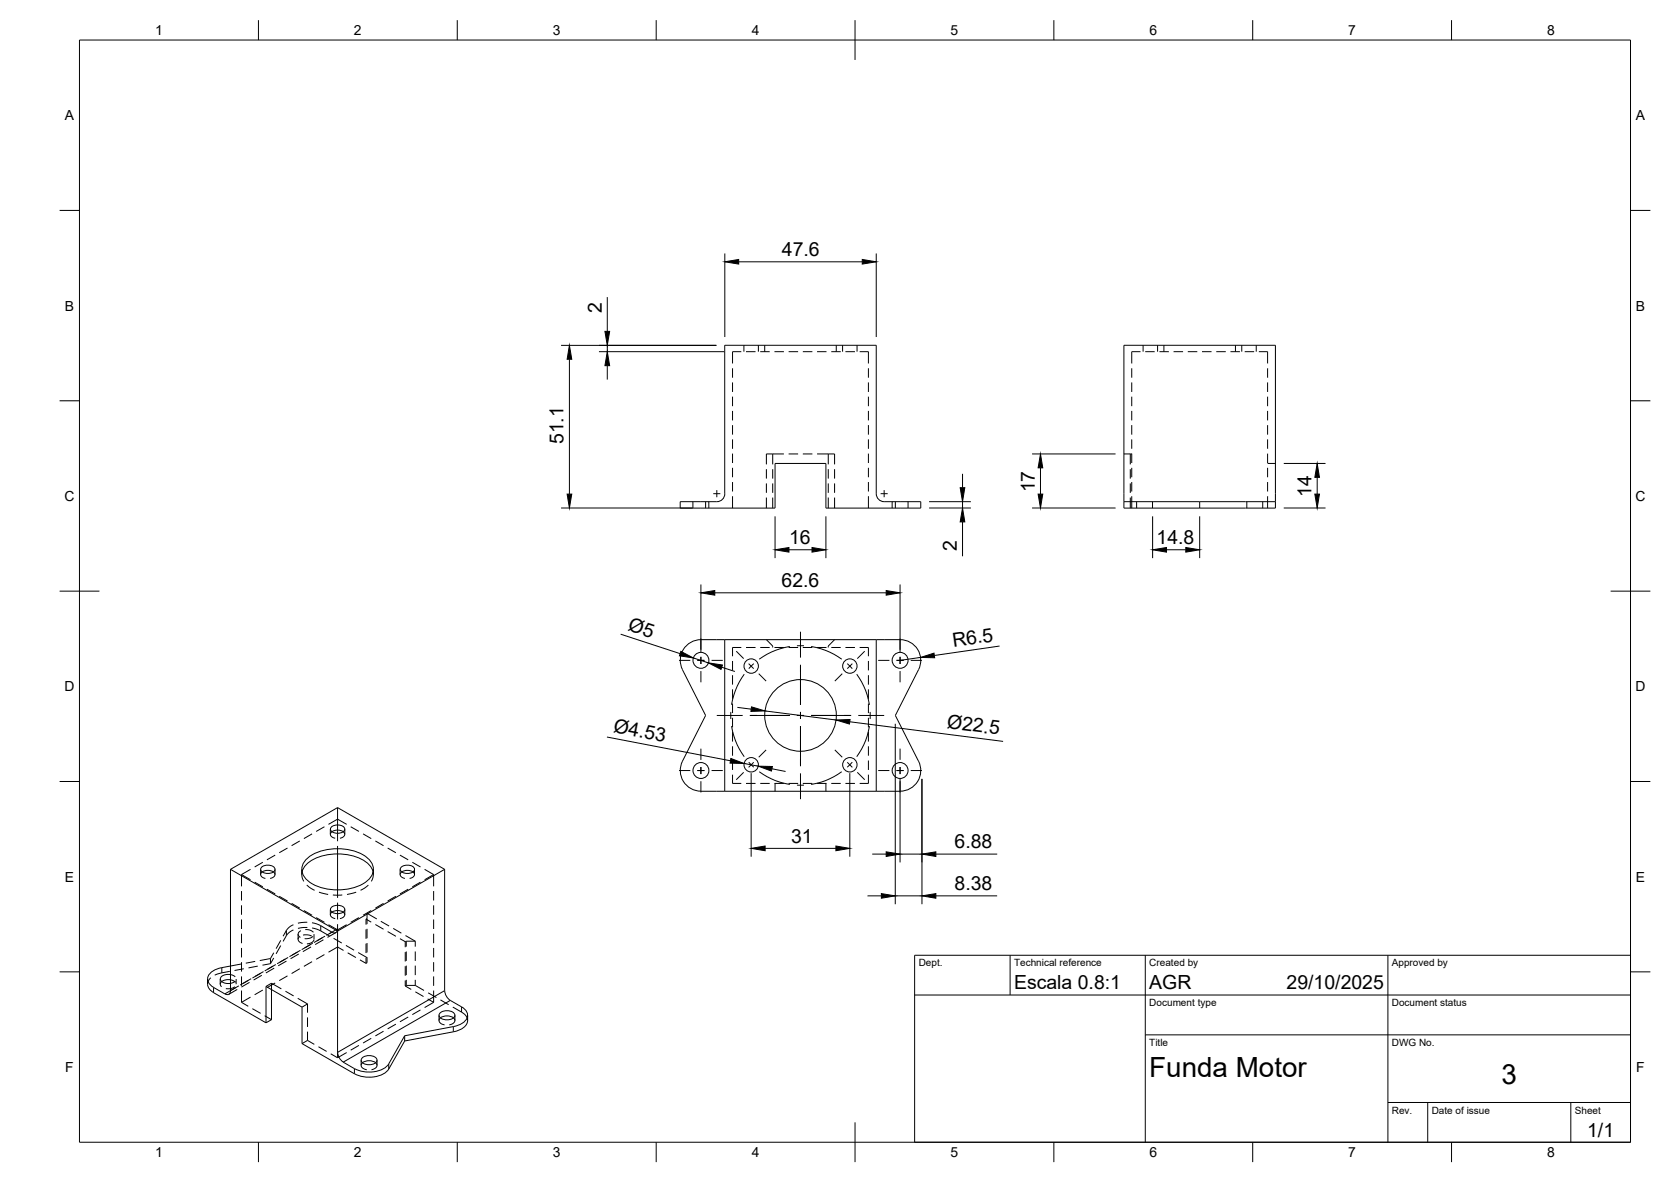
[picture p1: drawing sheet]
<svg xmlns="http://www.w3.org/2000/svg" width="420mm" height="297mm" viewBox="0 0 420 297" stroke-linecap="round" stroke-linejoin="round" font-family="sans-serif">
<!-- layer: Visible -->
<g fill="none" stroke="#000" stroke-width=".25">
<path d="M182.2 86.8h38.1v37.3a2 2 0 0 0 2 2h9.2v1.6h-23.8v-11.2h-12.8v11.2h-23.9v-1.6h9.2a2 2 0 0 0 2-2zM282.6 126.1v-39.3h38.1v39.3M282.6 126.1v1.6h38.1v-1.6M282.6 126.1h38.1M301.6 126.1v1.6M182.2 160.7h-6a5.2 5.2 0 0 0-4.6 7.6l5.8 11.5-5.8 11.5a5.2 5.2 0 0 0 4.6 7.5h6M182.2 160.7v38.1M182.2 160.7h38.1M220.3 160.7h6a5.2 5.2 0 0 1 4.7 7.6l-5.9 11.5 5.8 11.5a5.2 5.2 0 0 1-4.6 7.5h-6M220.3 160.7v38.1M182.2 198.8h38.1M58 218.5v30.4a.86 .86 0 0 1-.5 1 .86 .86 0 0 1-1-.1"/>
<path d="M58 218.5l26.9-15.5 26.9 15.5M58 218.5l26.9 15.5M65.7 218a2.38 2.38 0 0 1 3.4 .3 1.62 1.62 0 0 1-2.2 1.2 1.04 1.04 0 0 1-1.1-.4 1.04 1.04 0 0 1-.1-1.1zM65.9 219.1a2.74 2.74 0 0 1 2.9 0M76 219.1a6.7 6.7 0 0 1 5.4-4.1 13.1 13.1 0 0 1 11.3 2.2l.9 1.2 .2 .7M77 216a12.6 12.6 0 0 1 11.3-2.3 7.6 7.6 0 0 1 5.4 3.7 3.9 3.9 0 0 1-2.4 4.7 13.8 13.8 0 0 1-13.7-.6 3.5 3.5 0 0 1-.6-5.5zM83.3 207.9a2.38 2.38 0 0 1 3.4 .3 1.62 1.62 0 0 1-2.3 1.2 1.04 1.04 0 0 1-1-.4 1.04 1.04 0 0 1-.1-1.1zM83.5 209a2.74 2.74 0 0 1 2.8 0M84.9 208.6v.8M84.9 214.6v9.1M100.8 218a2.38 2.38 0 0 1 3.4 .3 1.62 1.62 0 0 1-2.2 1.2 1.04 1.04 0 0 1-1.1-.4 1.04 1.04 0 0 1-.1-1.1zM101 219.1a2.74 2.74 0 0 1 2.8 0"/>
<path d="M111.8 218.5l.1 30.9 .3 .9 .7 .8 3.2 1.9a2.25 2.25 0 0 1 1.5 2.2 2.25 2.25 0 0 1-1.7 2.1l-1.9 .7-12.3 2.3M111.8 218.5l-26.9 15.5M83.3 228.1a2.38 2.38 0 0 1 3.4 .3 1.62 1.62 0 0 1-2.3 1.2 1.04 1.04 0 0 1-1-.4 1.04 1.04 0 0 1-.1-1.1zM83.5 229.2a2.74 2.74 0 0 1 2.8 0M84.9 228.8v.8M84.9 234v30.5M52.2 246a2.94 2.94 0 0 0 1.5 3.4M53.7 248.1l2.8 1.7M53.7 249.5l13.2 7.5M58 242.8a8.1 8.1 0 0 0-5.1 1.7 2.15 2.15 0 0 0 .8 3.6M58 244.9a1.89 1.89 0 0 0-2.6 1.3 2.13 2.13 0 0 0 2.6 .9M58 246.2h-1l-1.3 .5"/>
<path d="M66.9 257v-9.1l9 5.2v9.2l13.2 7.5a7.6 7.6 0 0 0 8.4-.7l4.2-7.5M68.3 248.7v7.6l-1.4 .7M110.6 254.6a2.63 2.63 0 0 1 3.8 .4 1.63 1.63 0 0 1-2 1.3 1.63 1.63 0 0 1-2-1.3zM110.7 255.8a2.97 2.97 0 0 1 3.3 0M117.6 255.2a3.2 3.2 0 0 1-2.7 3.9l-13.2 2.5M91 265.9a2.63 2.63 0 0 1 3.8 .3 1.63 1.63 0 0 1-2 1.4 1.63 1.63 0 0 1-2-1.4zM91.2 267.1a2.97 2.97 0 0 1 3.3 0M101.7 260.3l-4 7a6.9 6.9 0 0 1-7.3 1.8l-1.3-.6-3.2-1.9-.8-1.2-.2-1M101.7 260.3v1.3"/>
<circle cx="176.2" cy="165.9" r="2"/>
<circle cx="188.9" cy="167.4" r="1.81"/>
<circle cx="201.3" cy="179.8" r="9"/>
<circle cx="213.7" cy="167.4" r="1.81"/>
<circle cx="226.3" cy="165.9" r="2"/>
<circle cx="176.2" cy="193.6" r="2"/>
<circle cx="188.9" cy="192.2" r="1.81"/>
<circle cx="213.7" cy="192.2" r="1.81"/>
<circle cx="226.3" cy="193.6" r="2"/>
</g>
<!-- layer: Hidden -->
<g fill="none" stroke="#000" stroke-width=".25">
<path d="M184.2 92.5v2.4M184.2 96.1v2.4M184.2 99.7v2.4M186.4 88.4h-2.2v2.9M187 86.8v1.6M187.6 88.4h2.4M190.7 86.8v1.6M191.2 88.4h2.3M192.3 86.8v1.6M194.7 88.4h2.4M198.3 88.4h2.4M201.9 88.4h2.4"/>
<path d="M205.4 88.4h2.4M209 88.4h2.4M210.3 86.8v1.6M211.9 86.8v1.6M212.6 88.4h2.4M215.5 86.8v1.6M216.2 88.4h2.2v2.9M218.4 92.5v2.4M218.4 96.1v2.4M218.4 99.7v2.4M284.6 92.5v2.4M284.6 96.1v2.4"/>
<path d="M284.6 99.7v2.4M286.8 88.4h-2.2v2.9M287.4 86.8v1.6M288 88.4h2.3M291.1 86.8v1.6M291.5 88.4h2.4M292.7 86.8v1.6M295.1 88.4h2.4M298.7 88.4h2.4M302.2 88.4h2.4M305.8 88.4h2.4M309.4 88.4h2.4"/>
<path d="M310.6 86.8v1.6M312.2 86.8v1.6M313 88.4h2.3M315.9 86.8v1.6M316.5 88.4h2.2v2.9M318.7 92.5v2.4M318.7 96.1v2.4M318.7 99.7v2.4M184.2 103.3v2.3M184.2 106.8v2.4M184.2 110.4v2.4M184.2 114v2.4"/>
<path d="M184.2 117.6v2.3M192.7 117.9v2.4M194.3 114.1v2.6M194.3 117.9v2.4M197.1 114.1h-4.4v2.6M198.3 114.1h2.4M201.9 114.1h2.4M205.4 114.1h4.4v2.6M208.3 114.1v2.6M208.3 117.9v2.4M209.8 117.9v2.4M218.4 103.3v2.3"/>
<path d="M218.4 106.8v2.4M218.4 110.4v2.4M218.4 114v2.4M218.4 117.6v2.3M282.6 114.1h2M284.2 114.1v2.6M284.2 117.9v2.4M284.6 103.3v2.3M284.6 106.8v2.4M284.6 110.4v2.4M284.6 114v2.4M284.6 117.6v2.3"/>
<path d="M318.7 116.5h2M318.7 103.3v2.3M318.7 106.8v2.4M318.7 110.4v2.4M318.7 114v2.4M318.7 117.6v2.3M174.2 126.1v1.6M177.4 126.1v1.6M178.2 126.1v1.6M184.2 121.1v2.4M184.2 124.7v3M192.7 121.5v2.4"/>
<path d="M192.7 125v2.7M194.3 121.5v2.4M194.3 125v2.7M208.3 121.5v2.4M208.3 125v2.7M209.8 121.5v2.4M209.8 125v2.7M218.4 121.1v2.4M218.4 124.7v3M224.3 126.1v1.6M225.1 126.1v1.6M228.3 126.1v1.6"/>
<path d="M284.2 121.5v2.4M284.2 125v2.7M284.6 121.1v2.4M284.6 124.7v3M285.8 126.1v1.6M289.8 126.1v1.6M313.5 126.1v1.6M317.5 126.1v1.6M318.7 121.1v2.4M318.7 124.7v3M184.2 166.1v2.4M184.2 169.7v2.3"/>
<path d="M184.2 173.2v2.4M184.2 176.8v2.4M186.4 162.7h-2.2v2.2M187.6 162.7h2.4M191.2 162.7h2.3M192.7 160.7l1.6 1.7v.3M194.7 162.7h2.4M198.3 162.7h2.4M201.9 162.7h2.4M205.4 162.7h2.4M209 162.7h2.4M209.8 160.7l-1.5 1.7v.3"/>
<path d="M212.6 162.7h2.4M216.2 162.7h2.2v2.2M218.4 166.1v2.4M218.4 169.7v2.3M218.4 173.2v2.4M218.4 176.8v2.4M184.2 180.4v2.4M184.2 184v2.4M184.2 187.5v2.4M184.2 191.1v2.4M184.2 194.7v2.2h2.2M187.6 196.9h2.4"/>
<path d="M191.2 196.9h2.3M194.7 196.9h2.4M194.9 196.9v1.9M198.3 196.9h2.4M201.9 196.9h2.4M205.4 196.9h2.4M207.7 196.9v1.9M209 196.9h2.4M212.6 196.9h2.4M218.4 180.4v2.4M218.4 184v2.4M218.4 187.5v2.4"/>
<path d="M218.4 191.1v2.4M218.4 194.7v2.2h-2.2M60.7 219.8v2.9M60.7 219.8l2.3 1.3M63 218.5l-2.3 1.3M65.5 218.5v1.3M65.9 219.1a.93 .93 0 0 0-.2 1.2 .93 .93 0 0 0 1 .5M66.1 216.7l-2.1 1.2M68.7 219.1a.86 .86 0 0 1 .4 1 .86 .86 0 0 1-.9 .6l-.3 .1M69.2 218.5v1.3M69.2 214.9l-2.1 1.2M72.3 213.1l-2.1 1.2"/>
<path d="M75.4 211.3l-2.1 1.2M75.9 218.5v1.3M75.9 219.1l.1 1.5 .4 .9M78.5 209.6l-2.1 1.1M81.6 207.8l-2.1 1.1M82.6 207.2l2.3-1.3 2.3 1.3M83.1 208.4v1.3M83.5 209a.86 .86 0 0 0-.4 1 .86 .86 0 0 0 .9 .6l.3 .1M84.9 203v5.6M84.9 209.4v2M84.9 212.6v2M86.3 209a.86 .86 0 0 1 .3 1 .86 .86 0 0 1-.9 .6l-.2 .1"/>
<path d="M86.7 208.4v1.3M88.2 207.8l2.1 1.1M91.3 209.6l2 1.1M93.8 219.1v1.5l-.4 .9M93.9 218.5v1.3M94.4 211.3l2 1.2M97.5 213.1l2 1.2M100.6 214.9l2 1.2M100.6 218.5v1.3M101 219.1a.86 .86 0 0 0-.3 1 .86 .86 0 0 0 .9 .6l.2 .1M103.7 216.7l2 1.2M103.8 219.1a.85 .85 0 0 1 .4 1 .85 .85 0 0 1-.9 .6l-.3 .1"/>
<path d="M104.2 218.5v1.3M106.8 218.5l2.2 1.3M109 219.8v2.9M109 219.8l-2.2 1.3M60.7 223.9v2.4M60.7 227.5v2.4M60.7 231.1v2.4M60.7 234.6v2.4M60.7 238.2v2.4M64 221.7l2.1 1.2M67.1 223.5l2.1 1.1M68.8 239.4l-.8 1.5"/>
<path d="M70.2 225.2l2.1 1.2M70.6 237.6l-1.2 2.1M70.6 236.3l-1.2 2.1M73.3 227l2.1 1.2M73.8 233.7l-.8 .4a5.2 5.2 0 0 0-1.8 2.5M73.8 232.4l-.8 .4a5.6 5.6 0 0 0-1.8 2.5M75 234.7v1.4M75.1 239.7l-2 1.2M75.2 235.5a.99 .99 0 0 0-.1 1.1 .99 .99 0 0 0 1 .5M75.7 233.9a.89 .89 0 0 0-.7 .8 .89 .89 0 0 0 .5 .9M76.2 235l1.2-.1 1 .4M76.4 228.8l2.1 1.2"/>
<path d="M76.8 233.6a2.43 2.43 0 0 1 2 .7M77.1 222.4l2 1.3M77.3 231.8l-2.4 .2M77.3 233.1l-2.4 .2M78.2 238l-2 1.1M78.4 231.9l1.7 .5 3.4 1.9a.86 .86 0 0 0 1 .1 .86 .86 0 0 0 .4-1M78.5 233.2l.5 .1a11.3 11.3 0 0 1 3.8 1.9M78.7 235.3l-.7 .4-1.4 .2M79 236.1a1.65 1.65 0 0 1-1.8 1.1M79 234.7v1.4M79.5 230.6l2.1 1.2M80.2 224.2l2.3 .6"/>
<path d="M81.3 236.2l-2.1 1.2M81.6 239.9l-2.1 1.2M82.6 232.4l2.3 1.3 2.3-1.3M83.1 228.6v1.3M83.5 229.2a.86 .86 0 0 0-.4 1 .86 .86 0 0 0 .9 .6l.3 .1M83.7 224.9h2.4M83.9 235.8l2 1.2M84.5 234.4l-2.2 1.2M84.9 223.7v1.9M84.9 226.8v2M84.9 229.6v1.5M84.9 232.2v1.8"/>
<path d="M86.3 229.2a.86 .86 0 0 1 .3 1 .86 .86 0 0 1-.9 .6l-.2 .1M86.4 238.9l-1.5-.9-2.3 1.3M86.7 228.6v1.3M87 237.6l2 1.2M87.4 239.4l2.1 1.2M89.6 224.2l-2.4 .6M90.1 239.4l2.2 1.3M90.3 230.6l-2.1 1.2M92 231l1.3 .7M92 231v1.4M92 233.6v2.3M92 237.1v2.4"/>
<path d="M92.3 233.4v2.4M92.3 237v2.4M92.3 230.8l-.3 .2M92.6 222.4l-1.9 1.3M93.3 228.8l-2 1.2M94.4 232.3l2 1.2M94.7 230.9l-2.4-1.4v2.7M95.8 231.5l2 1.2M96.4 227l-2 1.2M97.5 234.1l2 1.2M98.9 233.3l2 1.2M99.5 225.2l-2 1.2"/>
<path d="M100.6 235.9l1.3 .8M101.9 236.7v1.3M101.9 239.3v2.3M102 235.1l2.4 1.4M102.2 236.5v1.4M102.2 239.1v2.4M102.2 236.5h2.2M102.2 236.5l-.3 .2M102.6 223.5l-2 1.1M104.4 236.5v1.4M104.4 239.1v2.4M105.7 221.7l-2 1.2"/>
<path d="M109 223.9v2.4M109 227.5v2.4M109 231.1v2.4M109 234.6v2.4M109 238.2v2.4M53 245.7l-.7 .9-.1 .7M55.4 246v1.3M55.7 246.7l-.3 .6 .3 .7M57.8 244.1l-2.6 .5-1.2 .5M58 246.2l.6 .2 .6 .5M58 244.9l1.1 .6M59.1 248a2.89 2.89 0 0 1-2.3 .4"/>
<path d="M59.1 246.6l-1.1 .5M59.4 246v1.3M59.6 248.7l-2.1 1.2M60.6 242.3l-2.6 .5M60.7 251.9l1.7 1M60.7 241.8v2.4M60.7 245.4v2.3M60.7 248.9v3M61.3 243.4l-2.3 .5M62.7 246.9l-2 1.2M63 250.6l-2.3 1.3M63.5 253.5l2 1.2"/>
<path d="M64.2 241.6l-2.4 .4M64.8 242.8l-2.3 .4M65.8 245.1l-2 1.2M66.1 248.8l-2.1 1.2M66.5 255.3l1.8 1M68 242.2l-2 .4M68 240.9l-2.7 .5M68 240.9v1.3M68.3 247.1v1.6M68.3 247.1l-1.4 .8M68.3 247.1l2.4 1.4M68.8 240.7l-.8 1.5"/>
<path d="M68.9 243.3l-2 1.2M69.2 247l-2.1 1.2M71.8 249.1l2 1.2M72 241.5l-2 1.2M72.3 245.2l-2.1 1.2M74.9 250.9l2.4 1.4M75.4 243.4l-2.1 1.3M77.3 252.3l-1.4 .8M77.3 252.3v2.2M77.3 255.7v2.4M77.3 259.3v2.2M78.5 241.7l-2.1 1.2"/>
<path d="M90.5 241.2l1.5 .9M92 240.7v1.4M92.3 240.6v1.3l-.3 .2M96.4 259.2l-2 1.1M99.5 257.4l-2 1.2M101.9 247.8l1.5 .9M101.9 242.8v2.4M101.9 246.4v1.4M102.2 247.6l-.3 .2M102.2 247.6h2.2M102.2 242.7v2.4M102.2 246.2v1.4"/>
<path d="M102.6 255.6l-2 1.2M104.4 247.6l2.2 1.3M104.4 242.7v2.4M104.4 246.2v1.4M104.4 249.2l2.1 1.2M105.7 253.8l-2 1.2M107.5 251l1.5 .9M107.7 249.5l2 1.2M109 251.9l-2.2 1.3M109 241.8v2.4M109 245.4v2.3M109 248.9v3"/>
<path d="M110.4 255.2v1.3M110.7 255.8a.96 .96 0 0 0-.2 1.1 .96 .96 0 0 0 1 .6l.3 .1M110.7 251.3l2.1 1.2M113.9 253.1l2.9 1.8 .7 .9 .1 .7M114 255.8a.95 .95 0 0 1 .3 1.1 .95 .95 0 0 1-1 .6l-.3 .1M114.4 255.2v1.3M77.3 261.5l-1.4 .8M77.3 261.5l1.7 1M80.1 263l2 1.2M83.2 264.8l1.7 1M84.9 264.5v1.3M87.2 264.5l-2.3 1.3"/>
<path d="M90.3 262.7l-2.1 1.2M90.8 266.4v1.3M91.1 267.1a.97 .97 0 0 0-.2 1.1 .97 .97 0 0 0 1 .6h.3M93.3 260.9l-2 1.2M94.4 267.1a.87 .87 0 0 1 .4 .9 .87 .87 0 0 1-.8 .6l-.6 .2M94.8 266.4v1.3"/>
</g>
<!-- layer: Visible Narrow -->
<path d="M53.7 248.1v1.4M58 248.9l-1.5 .9M111.8 248.9l-26.9 15.6M113.2 251.4l-26.9 15.5M114 258v1.3M89.1 268.5v1.3M97.7 267.3v1.4" fill="none" stroke="#000" stroke-width=".25"/>
<!-- layer: Hidden Narrow -->
<g fill="none" stroke="#000" stroke-width=".25">
<path d="M72 233.8v1.3M74.8 239.2l-2 1.2M75.5 238.8l-2 1.2M77.9 237.5l-2 1.1M78.6 237l-2 1.2M80.6 232.6v1.3M81 235.7l-2 1.2M81.7 235.3l-2 1.1M83.5 234.3l-1.4 .8M84.9 233.4l-2.1 1.3M55.8 243.2v1.3M60 247.7l-2 1.2"/>
<path d="M62.4 246.4l-2 1.2M63.2 245.9l-2.1 1.2M66.3 244.2l-2.8 1.6M68.6 242.8l-2 1.2M69.3 242.4l-2 1.2M71.7 241l-2 1.2M72.5 240.6l-2.1 1.2M116.1 253v1.3"/>
</g>
<!-- layer: BORDER -->
<g fill="none" stroke="#000" stroke-width=".25">
<path d="M20 10.1h390v276.9h-390zM65 5.1v5M115 5.1v5M165 5.1v5M215 5.1v10M265 5.1v5M315 5.1v5M365 5.1v5M15 52.9h5M410 52.9h5M15 100.7h5M410 100.7h5"/>
<path d="M15 148.6h10M405 148.6h10M15 196.4h5M410 196.4h5M15 244.2h5M410 244.2h5M65 287v5M115 287v5M165 287v5M215 282.1v9.9M265 287v5M315 287v5"/>
<path d="M365 287v5"/>
</g>
<!-- layer: TITLEBLOCK -->
<path d="M230 240.1h180v46.9h-180zM230 250h180M254 240.1v9.9M288 240.1v46.9M349 240.1v46.9M288 260.1h122M349 277.1h61M359 277.1v9.9M395 277.1v9.9" fill="none" stroke="#000" stroke-width=".25"/>
<!-- layer: Smart Centers -->
<g fill="none" stroke="#000" stroke-width=".25">
<path d="M179.3 124.1h1.8M180.2 123.2v1.8M221.4 124.1h1.8M222.3 123.2v1.8M201.3 158.8v6.5M170.7 166h2.9M175.3 166h1.8M176.2 160.5v2.8M176.2 165.1v1.8M176.2 168.6v2.9M178.9 166h2.8M180.2 179.8h6.5"/>
<path d="M183.8 178.9v1.8M185.1 163.6l1.9 1.9M187.1 169.4a17.7 17.7 0 0 0-3.1 7.7M188.2 166.8l1.3 1.2M188.5 179.8h10.1M189.5 166.8l-1.2 1.2M190.8 169.3l1.8 1.9M198.6 162.5a17.5 17.5 0 0 0-7.7 3.2M200.4 162.3h1.8M200.4 179.8h1.8M201.3 167.1v10M201.3 178.9v1.8"/>
<path d="M203.9 162.5a17.5 17.5 0 0 1 7.7 3.2M204 179.8h10M211.8 169.3l-1.9 1.9M213 166.8l1.3 1.2M214.3 166.8l-1.3 1.2M215.4 169.4a17.5 17.5 0 0 1 3.2 7.7M215.8 179.8h6.5M217.4 163.6l-1.8 1.9M218.8 178.9v1.8M220.8 166h2.8M225.4 166h1.8M226.3 160.5v2.8"/>
<path d="M226.3 165.1v1.8M226.3 168.6v2.9M229 166h2.8M170.7 193.6h2.9M175.3 193.6h1.8M176.2 188.1v2.9M176.2 192.8v1.7M176.2 196.3v2.8M178.9 193.6h2.8M184 182.5a17.5 17.5 0 0 0 3.1 7.7M187 194.1l-1.9 1.8M188.3 191.5l1.2 1.3"/>
<path d="M189.5 191.6l-1.3 1.2M190.9 193.9a17.2 17.2 0 0 0 7.7 3.2M192.6 188.5l-1.8 1.8M200.4 197.3h1.8M201.3 182.5v10.1M201.3 194.3v6.5M209.9 188.5l1.9 1.8M211.6 193.9a17.2 17.2 0 0 1-7.7 3.2M213 191.6l1.3 1.2M214.3 191.5l-1.3 1.3M215.6 194.1l1.8 1.8M218.6 182.5a17.2 17.2 0 0 1-3.2 7.7"/>
<path d="M220.8 193.6h2.8M225.4 193.6h1.8M226.3 188.1v2.9M226.3 192.8v1.7M226.3 196.3v2.8M229 193.6h2.8"/>
</g>
<!-- layer: FD_Dimensions -->
<g fill="none" stroke="#000" stroke-width=".25">
<path d="M152.7 74.7v8.6M182.2 63.7v21M185.7 65.8h31.1M220.3 63.7v21M141.1 86.8h39M143.2 90.3v33.9M150.6 88.4h31.5M152.7 86.8v1.6M152.7 91.9v3.5M242 119.1v3.5M259.5 114.1h21M261.6 117.6v6.6"/>
<path d="M322.8 116.5h10.5M331.2 120v4.2M141.1 127.7h33M194.9 129.8v10.5M198.4 138.2h5.8M207.7 129.8v10.5M233.6 127.7h10.5M233.6 126.1h10.5M242 126.1v1.6M242 131.2v8.6M259.5 127.7h21M289.8 129.8v10.5"/>
<path d="M293.3 138.2h4.9M301.6 129.8v10.5M322.8 127.7h10.5M156.1 159.4l14.9 4.9M176.2 146.9v17M179.7 149h43.1M226.3 146.9v17M174.3 165.3l3.8 1.3M181.5 167.7l3.3 1M185.4 177.8l3.5 .4M192.3 178.7l17.9 2.2M231.5 165.2l-5.2 .8"/>
<path d="M251.3 162.4l-16.4 2.3M152.6 185.2l31.1 6M187.1 191.9l3.5 .6M188.9 194.3v21M194.1 193.2l3.4 .7M213.7 194.3v21M213.7 181.4l38.5 4.9M225.1 181.9v45.3M226.3 195.7v21M231.8 195.7v31.5M192.4 213.2h17.8M219.3 214.6h3.5"/>
<path d="M226.3 214.6h5.5M235.3 214.6h15.4M218.1 225.1h3.5M225.1 225.1h6.7M235.3 225.1h15.4"/>
</g>
<g fill="#000" stroke="#000" stroke-width=".25">
<path d="M182.2 65.8l3.5-.6v1.2zM216.8 65.2l3.5 .6-3.5 .6zM143.2 86.8l.6 3.5h-1.2zM152.7 88.4l.6 3.5h-1.2zM152.1 83.3h1.2l-.6 3.5zM261.6 114.1l.6 3.5h-1.2zM331.2 116.5l.6 3.5h-1.2zM142.6 124.2h1.2l-.6 3.5zM194.9 138.2l3.5-.6v1.2zM204.2 137.6l3.5 .6-3.5 .6zM241.4 122.6h1.2l-.6 3.5zM242 127.7l.6 3.5h-1.2z"/>
<path d="M261 124.2h1.2l-.6 3.5zM289.8 138.2l3.5-.6v1.2zM298.2 137.6l3.4 .6-3.4 .6zM330.6 124.2h1.2l-.6 3.5zM176.2 149l3.5-.6v1.2zM222.8 148.4l3.5 .6-3.5 .6zM171.2 163.7l3.1 1.6-3.5-.5zM178.1 166.6l3.6 .5-.4 1.1zM189 177.6l3.3 1.1-3.5 .1zM231.5 165.2l3.3-1.1 .2 1.2zM183.8 190.6l3.3 1.3-3.5-.1zM190.6 192.5l3.6 .1-.2 1.2z"/>
<path d="M210.2 180.9l3.5-.1-.1 1.2zM188.9 213.2l3.5-.6v1.2zM210.2 212.6l3.5 .6-3.5 .6zM222.8 214.1l3.5 .5-3.5 .6zM231.8 214.6l3.5-.5v1.1zM221.6 224.6l3.5 .5-3.5 .6zM231.8 225.1l3.5-.5v1.1z"/>
</g>
<g font-size="7">
<text x="289" y="270.6">Funda Motor</text>
<text x="377.5" y="272.3">3</text>
</g>
<g font-size="4.9">
<text x="196.6" y="64.3">47.6</text>
<text x="151.3" y="78.5" transform="rotate(-90 151.3 78.5)">2</text>
<text x="141.7" y="111.6" transform="rotate(-90 141.7 111.6)">51.1</text>
<text x="260.2" y="123.7" transform="rotate(-90 260.2 123.7)">17</text>
<text x="329.8" y="124.9" transform="rotate(-90 329.8 124.9)">14</text>
<text x="198.4" y="136.7">16</text>
<text x="290.8" y="136.7">14.8</text>
<text x="240.6" y="138.5" transform="rotate(-90 240.6 138.5)">2</text>
<text x="196.5" y="147.5">62.6</text>
<text x="157.7" y="158.3" transform="rotate(18 157.7 158.3)">Ø5</text>
<text x="239.7" y="162.5" transform="rotate(-8 239.7 162.5)">R6.5</text>
<text x="154.1" y="183.9" transform="rotate(11 154.1 183.9)">Ø4.53</text>
<text x="238" y="183" transform="rotate(7 238 183)">Ø22.5</text>
<text x="198.9" y="211.7">31</text>
<text x="240" y="213.2">6.88</text>
<text x="240" y="223.7">8.38</text>
<text x="255" y="248.5">Escala 0.8:1</text>
<text x="289" y="248.5">AGR</text>
<text x="323.5" y="248.5">29/10/2025</text>
<text x="399.1" y="285.7">1/1</text>
</g>
<g font-size="3.5">
<text x="39" y="8.8">1</text>
<text x="89" y="8.8">2</text>
<text x="139" y="8.8">3</text>
<text x="189" y="8.8">4</text>
<text x="239" y="8.8">5</text>
<text x="289" y="8.8">6</text>
<text x="339" y="8.8">7</text>
<text x="389" y="8.8">8</text>
<text x="16.3" y="30.2">A</text>
<text x="411.3" y="30.2">A</text>
<text x="16.3" y="78">B</text>
<text x="411.3" y="78">B</text>
<text x="16.2" y="125.9">C</text>
<text x="411.2" y="125.9">C</text>
<text x="16.2" y="173.7">D</text>
<text x="411.2" y="173.7">D</text>
<text x="16.3" y="221.6">E</text>
<text x="411.3" y="221.6">E</text>
<text x="16.4" y="269.4">F</text>
<text x="411.4" y="269.4">F</text>
<text x="39" y="290.8">1</text>
<text x="89" y="290.8">2</text>
<text x="139" y="290.8">3</text>
<text x="189" y="290.8">4</text>
<text x="239" y="290.8">5</text>
<text x="289" y="290.8">6</text>
<text x="339" y="290.8">7</text>
<text x="389" y="290.8">8</text>
</g>
<g font-size="2.5">
<text x="231" y="242.9">Dept.</text>
<text x="255" y="242.9">Technical reference</text>
<text x="289" y="242.9">Created by</text>
<text x="350" y="242.9">Approved by</text>
<text x="289" y="252.8">Document type</text>
<text x="350" y="252.8">Document status</text>
<text x="289" y="262.9">Title</text>
<text x="350" y="262.9">DWG No.</text>
<text x="350" y="279.9">Rev.</text>
<text x="360" y="279.9">Date of issue</text>
<text x="396" y="279.9">Sheet</text>
</g>
</svg>
